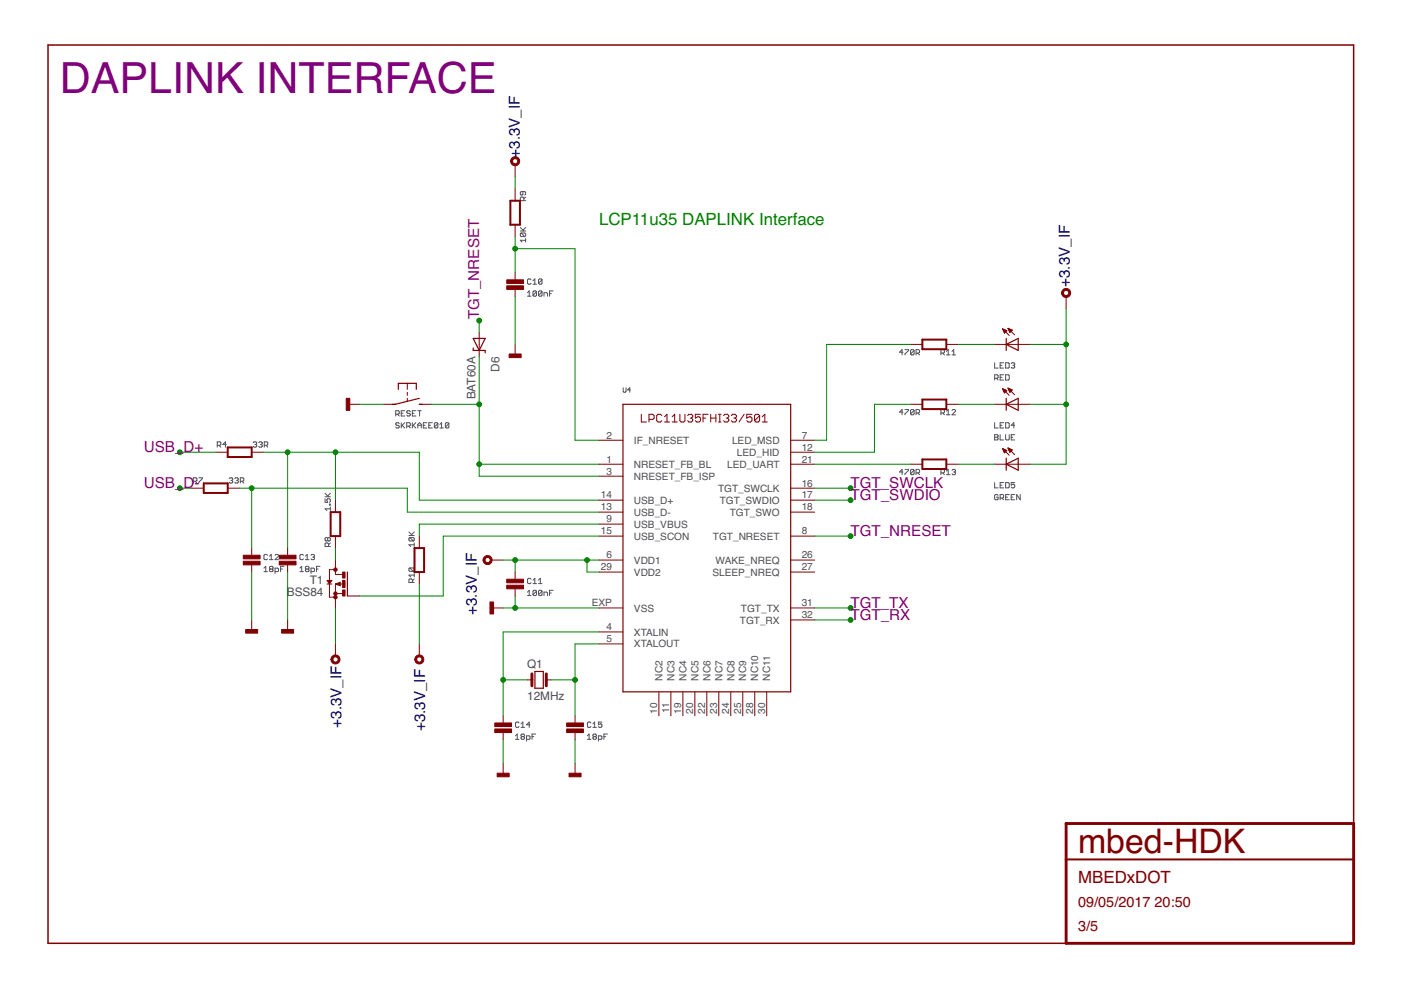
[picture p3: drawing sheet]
<svg xmlns="http://www.w3.org/2000/svg" width="297mm" height="210mm" viewBox="0 0 297 210" stroke-linecap="round" stroke-linejoin="round" font-family="sans-serif">
<g fill="none" stroke="#505050" stroke-width=".21">
<path d="M110.3 49h1.1M110.3 48.2l.8 .8M110.5 49.4h.8l.1 .2v.4l-.1 .2M110.5 49.4l-.2 .2v.4l.2 .2h.8M110.5 49.4l.8 .8M110.9 40.6v.6l-.2 .2-.4-.2v-.4l.2-.2h.8l.1 .2v.4l-.1 .2M111.1 42.5v-.5l-.2-.2h-.4l-.2 .2v.5h1.1M111.4 50.9h-1.1l.4 .4M111.4 50.6v.7M111.4 48.2l-.5 .6M111.4 41.8l-.3 .4M112.6 59.3l-.2-.2h-.4l-.2 .2v.8l.2 .2h.4l.2-.2"/>
<path d="M113 59.5l.4-.4v1.2M114.9 59.3l-.2-.2h-.3l-.2 .2v.8M114.9 59.3v.8l-.2 .2h-.3l-.2-.2M114.9 59.3l-.7 .8M111.8 62.1l.4-.4v1.1M111.8 62.8h.8M113 60.3h.7M113.7 61.9v.7l-.1 .2h-.4l-.2-.2M113.7 61.9l-.1-.2h-.4l-.2 .2v.7M113.7 61.9l-.7 .7M114.9 61.9l-.2-.2h-.3l-.2 .2v.7M114.9 61.9v.7l-.2 .2h-.3l-.2-.2"/>
<path d="M114.9 61.9l-.7 .7M115.3 62.8v-.7h.6l.2 .2v.5M116.5 62.3h.4M117.3 61.7h-.8v1.1M191.5 74.7h-.8l.6-.6v1.1M191.9 74.1h.7v.2l-.7 .8v.1M193.8 74.3l-.2-.2h-.4l-.1 .2v.8M193.8 74.3v.8l-.2 .1h-.4l-.1-.1M193.8 74.3l-.7 .8M194.2 74.9h.6l.2-.2v-.4l-.2-.2h-.6v1.1M194.6 74.9l.4 .3M199.5 74.9h.6l.1-.2-.1-.6h-.6v1.1"/>
<path d="M199.9 74.9l.3 .3M200.7 75.2h.7M200.7 74.5l.3-.4v1.1M201.8 75.2h.8M201.8 74.5l.4-.4v1.1M210.9 76.9v1.1h.7M212 77.5h.4M212.8 79.5h-.8v1.1h.8M212.8 76.9h-.8v1.1h.8M213.2 79.5h.6l.2 .2v.7l-.2 .2h-.6zM213.2 76.9h.6l.2 .2v.8l-.2 .1h-.6zM214.4 77.1l.2-.2h.3l.2 .2-.2 .4"/>
<path d="M214.8 77.5h.1M214.9 77.5l.2 .2-.2 .3h-.3l-.2-.1M46.1 94.4h.5l.2-.2v-.3l-.2-.2h-.5v1.1M46.4 94.4l.4 .4M48 94.2h-.8l.6-.5v1.1M53.7 93.9l.2-.2h.4l.1 .2-.1 .3M54.1 94.2h.2M54.3 94.2l.1 .2-.1 .4h-.4l-.2-.2M54.8 93.9l.2-.2h.4l.2 .2-.2 .3M55.2 94.2h.2M55.4 94.2l.2 .2-.2 .4h-.4l-.2-.2M56 94.4h.6l.2-.2v-.3l-.2-.2h-.6v1.1"/>
<path d="M56.4 94.4l.4 .4M83.9 87.8h.6l.1-.2v-.3l-.1-.2h-.6v1.1M84.3 87.8l.3 .4M84.6 89.8l-.1-.2h-.4l-.2 .2 .2 .4h.4l.1 .2v.2l-.1 .1h-.4l-.2-.1M85.1 89.6v1.1M85.1 87.6h.3M85.3 90.2l.5 .5M85.8 87.1h-.7v1.1h.7M85.8 89.6l-.7 .8M86.2 90.4h.6l.2-.2v-.4l-.2-.2h-.6v1.1M86.6 90.4l.4 .3M87 87.3l-.2-.2h-.4l-.2 .3 .2 .2h.4l.2 .4-.2 .2h-.4l-.2-.2"/>
<path d="M87.4 89.6v1.1M87.4 87.6h.4M87.6 90.2l.6 .5M88.2 87.1h-.8v1.1h.8M88.2 89.6l-.8 .8M88.6 90.2h.7M88.6 90.7v-.7l.4-.4 .3 .4v.7M88.6 87.1h.7M89 87.1v1.1M89.7 90.2h.4M90.5 89.6h-.8v1.1h.8M90.9 90.2h.4"/>
<path d="M91.7 89.6h-.8v1.1h.8M92.8 89.8l-.2-.2h-.3l-.2 .2v.8M92.8 89.8v.8l-.2 .1h-.3l-.2-.1M92.8 89.8l-.7 .8M93.3 90.7h.7M93.3 90l.3-.4v1.1M95.2 89.8l-.2-.2h-.4l-.2 .2v.8M95.2 89.8v.8l-.2 .1h-.4l-.2-.1M95.2 89.8l-.8 .8M132.1 82.2v.8l.2 .2h.3l.1-.2v-.8M133.7 82.7h-.6l.4-.5v1M191.5 87.4h-.8l.6-.6v1.1"/>
<path d="M191.9 86.8h.7v.2l-.7 .8v.1M191.9 99.5h.7v.2l-.7 .8v.1M193.8 87l-.2-.2h-.4l-.1 .2v.8M193.8 99.7l-.2-.2h-.4l-.1 .2v.8M193.8 87v.8l-.2 .1h-.4l-.1-.1M193.8 99.7v.8l-.2 .1h-.4l-.1-.1M193.8 87l-.7 .8M193.8 99.7l-.7 .8M194.2 87.6h.6l.2-.2v-.4l-.2-.2h-.6v1.1M194.6 87.6l.4 .3M199.5 87.6h.6l.1-.2-.1-.6h-.6v1.1M199.9 87.6l.3 .3"/>
<path d="M200.7 87.9h.7M200.7 87.2l.3-.4v1.1M200.7 99.9l.3-.4v1.1M201.8 87l.2-.2h.4l.2 .2-.8 .9h.8M201.8 99.7l.2-.2h.4l.2 .2-.2 .4M210.9 89.6v1.1h.7M210.9 80.2h.5l.2-.2v-.3l-.2-.2h-.5v1.1M210.9 92.2h.5l.2 .2-.2 .3 .2 .4-.2 .2h-.5zM210.9 92.7h.5M211.2 80.2l.4 .4M212 90.2h.4M212 92.2v1.1h.8"/>
<path d="M212 80h.4M212.8 89.6h-.8v1.1h.8M213.2 89.6h.6l.2 .2v.8l-.2 .1h-.6zM213.2 92.2v.9l.2 .2h.4l.2-.2v-.9M214.4 92.7h.4M215.1 90.2h-.7l.5-.6v1.1M215.1 92.2h-.7v1.1h.7M41 102h.6l.1-.1v-.4l-.1-.2h-.6v1.1M41.4 102l.3 .4M42.2 101.3h.7l-.7 1.1M48.6 101.5l.2-.2h.4l.1 .2-.1 .4M49 101.9h.2"/>
<path d="M49.2 101.9l.1 .1-.1 .4h-.4l-.2-.2M49.8 101.5l.2-.2h.3l.2 .2-.2 .4M50.1 101.9h.2M50.3 101.9l.2 .1-.2 .4h-.3l-.2-.2M50.9 102h.6l.2-.1v-.4l-.2-.2h-.6v1.1M51.3 102l.4 .4M56.7 117.7l-.2-.1h-.3l-.2 .1v.8l.2 .2h.3l.2-.2M57.1 118.7h.8M57.1 117.9l.4-.3v1.1M58.3 117.7l.2-.1h.4l.2 .1v.2l-.8 .8h.8M64.3 117.7l-.1-.1h-.4l-.2 .1v.8l.2 .2h.4l.1-.2M64.7 118.7h.8"/>
<path d="M64.7 117.9l.4-.3v1.1M65.9 117.7l.2-.1h.4l.2 .1-.2 .4M66.3 118.1h.2M66.5 118.1l.2 .2-.2 .4h-.4l-.2-.2M68.9 105.7v.8h.6l-.2-.4 .2-.4h.3l.2 .2v.4l-.2 .2M68.9 105.3h1.1M68.9 104.6l.8 .7M69.5 114.2l.2-.2 .3 .2v.3l-.2 .2-.3-.2M69.5 114.2l-.2-.2-.4 .2v.3l.2 .2 .4-.2M69.5 114.2v.3M69.7 115.9v-.6l-.2-.2h-.4l-.2 .2v.6h1.1M69.8 106.9h.2v.2h-.2z"/>
<path d="M70 107.9h-1.1l.4 .3M70 107.5v.7M70 104.6l-.5 .6M70 115.1l-.3 .4M86.7 113.5h1.1M86.7 112.8l.7 .7M86.9 114h.7l.2 .2v.3l-.2 .2M86.9 114l-.2 .2v.3l.2 .2h.7M86.9 114l.7 .7M87.8 115.5h-1.1l.4 .4M87.8 115.1v.8M87.8 112.8l-.6 .5"/>
<path d="M191.5 100.1h-.8l.6-.6v1.1M194.2 100.3h.6l.2-.2v-.4l-.2-.2h-.6v1.1M194.6 100.3l.4 .3M199.5 100.3h.6l.1-.2-.1-.6h-.6v1.1M199.9 100.3l.3 .3M200.7 100.6h.7M202.2 100.1h.2M202.4 100.1l.2 .2-.2 .3h-.4l-.2-.1M210.9 102.3v1.1h.7M211.6 105l-.2-.1-.5 .1v.8l.5 .2 .2-.2v-.4h-.4M212 105.6h.6l.2-.2v-.4l-.2-.1h-.6v1.1M212 102.9h.4"/>
<path d="M212.4 105.6l.4 .4M212.8 102.3h-.8v1.1h.8M213.2 102.3h.6l.2 .2v.8l-.2 .1h-.6zM213.2 105.4h.4M214 104.9h-.8v1.1h.8M214.4 105.4h.4M215.1 102.3h-.7v.6l.4-.2 .3 .2v.4l-.2 .1h-.3l-.2-.1M215.1 104.9h-.7v1.1h.7M216.3 104.9v1.1l-.7-1.1v1.1M56 120.5l.3-.4v1.1M56 121.2h.7M57.3 120.6l-.2 .2 .2 .4h.4l.2-.2-.2-.4"/>
<path d="M57.3 120.6l-.2-.1 .2-.4h.4l.2 .2-.2 .3M57.3 120.6h.4M58.3 121.2h.6l.2-.2v-.4l-.2-.1h-.6v1.1M59.5 120.6h.4M60.2 120.1h-.7v1.1M63.6 121.2h.7M63.6 120.5l.4-.4v1.1M64.9 120.6l-.2-.1 .2-.4h.4l.2 .2-.2 .3M64.9 120.6l-.2 .2 .2 .4h.4l.2-.2-.2-.4M64.9 120.6h.4M65.9 121.2h.6l.2-.2v-.4l-.2-.1h-.6v1.1M67.1 120.6h.4"/>
<path d="M67.8 120.1h-.7v1.1M86.9 120.4h.7l.2 .2v.4l-.2 .2M86.9 120.4l-.2 .2v.4l.2 .2h.7M86.9 120.4l.7 .8M87.4 123.5v-.6l-.2-.2h-.3l-.2 .2v.6h1.1M87.8 121.6v.7M87.8 122.7l-.4 .4M87.8 121.9h-1.1l.4 .4M111.8 125.5l.4-.3v1.1M111.8 126.3h.8M112.6 122.8l-.2-.2h-.4l-.2 .2v.7l.2 .2h.4l.2-.2M113 123.7h.7"/>
<path d="M113 123l.4-.4v1.1M113.7 125.3v.8l-.1 .2h-.4l-.2-.2M113.7 125.3l-.1-.1h-.4l-.2 .1v.8M113.7 125.3l-.7 .8M114.2 123.7h.7M114.2 123l.4-.4v1.1M114.9 125.3v.8l-.2 .2h-.3l-.2-.2M114.9 125.3l-.2-.1h-.3l-.2 .1v.8M114.9 125.3l-.7 .8M115.3 126.3v-.8h.6l.2 .2v.6M116.5 125.7h.4M117.3 125.2h-.8v1.1"/>
<path d="M109.3 156l.4-.4v1.2M109.3 156.8h.7M110 153.3l-.1-.2h-.4l-.2 .2v.7l.2 .2h.4l.1-.2M110.5 154.2h.7M110.5 153.5l.3-.4v1.1M110.7 156.2l-.2 .2 .2 .4h.3l.2-.2-.2-.4M110.7 156.2l-.2-.2 .2-.4h.3l.2 .2-.2 .4M110.7 156.2h.3M111.6 156.8h.6l.2-.2v-.4l-.2-.2h-.6v1.1M112.4 153.7h-.8l.6-.6v1.1M112.8 156.2h.4M113.6 155.6h-.8v1.2"/>
<path d="M124.5 156.8h.8M124.5 156l.4-.4v1.2M125.3 153.3l-.2-.2h-.4l-.2 .2v.7l.2 .2h.4l.2-.2M125.7 154.2h.7M125.7 153.5l.4-.4v1.1M125.9 156.2l-.2-.2 .2-.4h.4l.1 .2-.1 .4M125.9 156.2l-.2 .2 .2 .4h.4l.1-.2-.1-.4M125.9 156.2h.4M126.9 156.8h.5l.2-.2v-.4l-.2-.2h-.5v1.1M127.6 153.1h-.7v.6l.4-.2 .3 .2-.2 .5h-.3l-.2-.2M128 156.2h.4M128.8 155.6h-.8v1.2"/>
</g>
<path d="M287 174.6v-165.1h-276.8v190.5h215.8" fill="none" stroke="#800000" stroke-width=".32"/>
<path d="M112.8 142.9v2.5M115.8 142.9v2.5M226 174.6h61v25.4h-61z" fill="none" stroke="#800000" stroke-width=".61"/>
<path d="M108.2 42.6h2v5h-2zM195.6 72h5v2h-5zM48.3 94.9h5.1v2h-5.1zM195.6 84.7h5v2h-5zM195.6 97.4h5v2h-5zM43.2 102.5h5.1v2h-5.1zM70.1 108.6h2v5.1h-2zM87.9 116.2h2v5.1h-2zM226 182.2h61" fill="none" stroke="#800000" stroke-width=".42"/>
<g fill="#800000" stroke="#800000" stroke-width=".21">
<path d="M107.9 75.1h2.6v.7h-2.6z"/>
<path d="M103.9 127.6h.7v2.6h-.7z"/>
<path d="M52.1 133.5h2.5v.7h-2.5z"/>
<path d="M59.7 133.5h2.6v.7h-2.6z"/>
<path d="M73.4 84.5h.8v2.5h-.8z"/>
<path d="M105.4 163.9h2.5v.8h-2.5z"/>
<path d="M120.6 163.9h2.6v.8h-2.6z"/>
<path d="M51.6 117.7h3.5v.8h-3.5z"/>
<path d="M51.6 119h3.5v.8h-3.5z"/>
<path d="M59.2 117.7h3.6v.8h-3.6z"/>
<path d="M59.2 119h3.6v.8h-3.6z"/>
<path d="M107.4 122.8h3.6v.8h-3.6z"/>
<path d="M107.4 124.1h3.6v.7h-3.6z"/>
<path d="M104.9 153.3h3.6v.8h-3.6z"/>
<path d="M104.9 154.6h3.6v.7h-3.6z"/>
<path d="M120.1 153.3h3.6v.8h-3.6z"/>
<path d="M120.1 154.6h3.6v.7h-3.6z"/>
<path d="M107.4 59.3h3.6v.8h-3.6z"/>
<path d="M107.4 60.6h3.6v.8h-3.6z"/>
<path d="M72.6 121.3h.6v1.3h-.6z"/>
<path d="M72.6 125.1h.6v1.3h-.6z"/>
<path d="M72.6 123.1h.6v1.5h-.6z"/>
</g>
<g fill="none" stroke="#800000" stroke-width=".21">
<path d="M109.2 34.9v2.6M109.2 40v2.6M109.2 47.6v2.6M109.2 57.8v1.5M101.6 70.5v5.1M109.2 61.4v1.5M109.2 73v2.6M193 73h2.6M200.6 73h2.6M210.8 73h7.6M212.6 69.7l1.4 1.4M212.6 69.7h.1"/>
<path d="M212.6 69.7l.9 .4M212.6 69.7l.4 .9 .5-.5M212.6 69.9h.3M212.7 70h.5M212.7 70.1h.7M212.8 70.2h.6M212.9 70.3h.3M212.9 70.5h.2M212.9 70.6h.1M213.7 69.6l1.4 1.4M213.7 69.6l.9 .4M213.7 69.6l.4 .9 .5-.5"/>
<path d="M213.7 69.6h.1M213.8 69.7h.2M213.8 69.9h.5M213.9 70h.7M213.9 70.1h.6M214 70.2h.4M214 70.3h.2M214.1 70.5h.1M226 62.9v2.5M45.7 95.9h2.6M53.4 95.9h2.5M73.7 85.7h2.5"/>
<path d="M81.3 85.7h2.5M86.4 81.3v1.2M86.4 83.2v.6M86.4 84.5v.6M88.9 85.7h2.5M127 93.3h5.1M127 98.4h5.1M136 87.8v1.7h1.1M137.6 88.9h.8l.3-.3v-.5l-.3-.3h-.8v1.7M140.3 88.1l-.2-.3h-.6l-.3 .3v1.1l.3 .3h.6l.2-.3M140.9 89.5h1.1M140.9 88.4l.5-.6v1.7"/>
<path d="M142.5 89.5h1.1M142.5 88.4l.5-.6v1.7M144.1 87.8v1.4l.3 .3h.6l.2-.3v-1.4M145.8 88.1l.2-.3h.6l.3 .3v.3l-.3 .2M146.3 88.6h.3M146.6 88.6l.3 .3v.3l-.3 .3h-.6l-.2-.3M148.5 87.8h-1.1v.8l.6-.2h.2l.3 .2v.6l-.3 .3h-.5l-.3-.3M149.1 88.6h.5M150.1 87.8h-1v1.7M150.7 88.6h1.1M150.7 87.8v1.7M151.8 87.8v1.7"/>
<path d="M152.3 89.5h.6M152.3 87.8h.6M152.6 87.8v1.7M153.4 88.1l.3-.3h.5l.3 .3v.3l-.3 .2M154 88.6h.2M154.2 88.6l.3 .3v.3l-.3 .3h-.5l-.3-.3M155.1 88.1l.2-.3h.6l.2 .3v.3l-.2 .2M155.6 88.6h.3M155.9 88.6l.2 .3v.3l-.2 .3h-.6l-.2-.3M157.8 87.8l-1.1 1.7M159.4 87.8h-1.1v.8l.6-.2h.3l.2 .2v.6l-.2 .3h-.6l-.3-.3M161.1 88.1v1.1l-.3 .3h-.5l-.3-.3"/>
<path d="M161.1 88.1l-.3-.3h-.5l-.3 .3v1.1M161.1 88.1l-1.1 1.1M161.6 89.5h1.1M161.6 88.4l.6-.6v1.7M167.6 93.3h5.1M167.6 95.9h5.1M167.6 98.4h5.1M193 98.4h2.6M193 85.7h2.6M200.6 98.4h2.6M200.6 85.7h2.6M210.8 98.4h7.6"/>
<path d="M210.8 85.7h7.6M212.6 82.4l1.4 1.4M212.6 82.4l.9 .4-.5 .5zM212.6 95.1l1.4 1.4M212.6 95.1l.9 .4-.5 .5zM212.6 82.5h.2M212.6 95.2h.1M212.7 95.3h.3M212.7 82.7h.4M212.7 95.4h.6M212.7 82.8h.7M212.8 95.5h.6"/>
<path d="M212.8 82.9h.6M212.8 95.7h.5M212.8 83h.5M212.9 83.1h.2M212.9 95.8h.3M212.9 95.9h.2M212.9 83.2h.1M213.7 82.3l1.4 1.4M213.7 82.3l.9 .4-.5 .5zM213.7 95l1.4 1.4M213.7 95l.9 .4-.5 .5zM213.8 82.4h.2"/>
<path d="M213.8 95.1h.1M213.8 95.2h.4M213.8 82.5h.4M213.9 82.7h.6M213.9 95.3h.5M213.9 95.4h.7M213.9 82.8h.6M214 95.5h.4M214 82.9h.4M214 95.7h.3M214 83h.3M214.1 95.8h.1"/>
<path d="M214.1 83.1h.1M40.7 103.5h2.5M48.3 103.5h2.5M53.4 116.2v1.5M53.4 119.8v1.5M61 116.2v1.5M61 119.8v1.5M71.1 106v2.6M71.1 113.7v2.5M71.1 118.7v3.1h1.5M88.9 113.7v2.5M104.1 118.7h2.6"/>
<path d="M127 101h5.1M127 113.7h5.1M127 106h5.1M127 108.6h5.1M127 111.1h5.1M127 118.7h5.1M167.6 113.7h5.1M167.6 103.5h5.1M167.6 106h5.1M167.6 108.6h5.1M167.6 118.7h5.1M53.4 131.4v2.6"/>
<path d="M61 131.4v2.6M69.3 123.8h1.1M69.3 123.1h1.1l-.6 .7zM71.1 123.8v5.1M71.1 136.5v2.6M71.1 123.8l1-.4v.8zM71.1 123.8h1.5M71.1 120.8h-1.3v5.8h1.3M71.1 125.9h1.5M73.7 126.4h2.5M88.9 121.3v2.5M88.9 136.5v2.6"/>
<path d="M104.1 128.9h2.6M109.2 121.3v1.5M109.2 124.8v1.6M127 128.9h5.1M127 121.3h5.1M127 134h5.1M127 136.5h5.1M167.6 128.9h5.1M167.6 121.3h5.1M167.6 131.4h5.1M106.7 151.8v1.5M106.7 155.3v1.5"/>
<path d="M111.8 144.1h1M115.8 144.1h1M121.9 151.8v1.5M121.9 155.3v1.5M139.7 146.7v5.1M142.2 146.7v5.1M144.8 146.7v5.1M147.3 146.7v5.1M149.9 146.7v5.1M152.4 146.7v5.1M154.9 146.7v5.1M157.5 146.7v5.1"/>
<path d="M160 146.7v5.1M162.6 146.7v5.1M106.7 161.9v2.5M121.9 161.9v2.5"/>
</g>
<g fill="#800000" stroke="#800000" stroke-width=".21">
<path d="M108.5 33.6a.96 .96 0 0 1 1.5 0 .96 .96 0 0 1-.5 1.5 .96 .96 0 0 1-1.2-.9h.4a.56 .56 0 0 1 .8-.5 .56 .56 0 0 1 .1 .9 .56 .56 0 0 1-.9-.2v-.2h-.4z" fill-rule="evenodd"/>
<path d="M70.4 139.2a.96 .96 0 0 1 1.5 0 .96 .96 0 0 1-.5 1.5 .96 .96 0 0 1-1.2-.9h.4a.56 .56 0 0 1 .7-.6 .56 .56 0 0 1 .2 1 .56 .56 0 0 1-.9-.2v-.2h-.4z" fill-rule="evenodd"/>
<path d="M225.3 61.5a.96 .96 0 0 1 1.5 0 .96 .96 0 0 1-.4 1.5 .96 .96 0 0 1-1.3-.9h.4a.56 .56 0 0 1 .8-.5 .56 .56 0 0 1 .1 1 .56 .56 0 0 1-.9-.3v-.2h-.4z" fill-rule="evenodd"/>
<path d="M88.1 139.2a.96 .96 0 0 1 1.6 0 .96 .96 0 0 1-.5 1.5 .96 .96 0 0 1-1.3-.9h.4a.56 .56 0 0 1 .8-.5 .56 .56 0 0 1 .2 1 .56 .56 0 0 1-.9-.3l-.1-.2h-.4z" fill-rule="evenodd"/>
<path d="M102.6 118.2a.96 .96 0 0 1 1.6 0 .96 .96 0 0 1-.5 1.4 .96 .96 0 0 1-1.3-.9h.4a.56 .56 0 0 1 .8-.4 .56 .56 0 0 1 .1 .9 .56 .56 0 0 1-.9-.3v-.2h-.4z" fill-rule="evenodd"/>
<circle cx="71.1" cy="126.6" r=".36"/>
<circle cx="71.1" cy="125.9" r=".36"/>
<circle cx="71.1" cy="120.8" r=".36"/>
</g>
<g fill="none" stroke="#800000" stroke-width=".25">
<path d="M100.3 71.8h2.6l-1.3 2.5zM100.3 73.8v.5h2.6v.5M213.3 73l2.6-1.2v2.5zM213.3 71.8v2.5M84.5 82.5v-1.2h3.8v1.2M88.9 84.5l-5.1 1.2h-.6M88.9 85.7h.6M132.1 85.7h35.5v61h-35.5zM213.3 84.5v2.5M213.3 97.2v2.5M213.3 85.7l2.6-1.2v2.5zM213.3 98.4l2.6-1.2v2.5z"/>
<path d="M69.6 123.2h.5l-.3 .4zM71.5 123.8l.5-.1v.3l-.4-.2M73.7 121.3v5.1M113.4 142.4h1.8v3.5h-1.8z"/>
</g>
<g fill="none" stroke="#008000" stroke-width=".21">
<path d="M109.2 37.5v2.5M109.2 50.2v7.6M109.2 52.7h12.7v40.6h5.1M101.6 68v2.5M101.6 75.6v25.4h25.4M109.2 62.9v10.1M193 73h-17.7v20.3h-2.6M203.2 73h7.6M218.4 73h7.6M226 65.4v33h-7.6M38.1 95.9h7.6M55.9 95.9h33v10.1h38.1"/>
<path d="M61 95.9v20.3M71.1 95.9v10.1M76.2 85.7h5.1M91.4 85.7h10.2M101.6 98.4h25.4M172.7 98.4h20.3M193 85.7h-7.6v10.2h-12.7M203.2 85.7h7.6M203.2 98.4h7.6M218.4 85.7h7.6M38.1 103.5h2.6M50.8 103.5h35.6v5.1h40.6"/>
<path d="M53.4 103.5v12.7M71.1 116.2v2.5M106.7 118.7h20.3M109.2 118.7v2.6M124.5 118.7v2.6h2.5M127 111.1h-38.1v2.6M127 113.7h-33v12.7h-17.8M172.7 106h7.6M172.7 103.5h7.6M172.7 113.7h7.6M53.4 121.3v10.1M61 121.3v10.1"/>
<path d="M71.1 128.9v7.6M88.9 123.8v12.7M106.7 128.9h20.3M109.2 126.4v2.5M127 134h-20.3v17.8M127 136.5h-5.1v15.3M172.7 128.9h7.6M172.7 131.4h7.6M106.7 156.8v5.1M106.7 144.1h5.1M116.8 144.1h5.1M121.9 156.8v5.1"/>
</g>
<g fill="#008000" stroke="#008000" stroke-width=".21">
<circle cx="61" cy="95.9" r=".51"/>
<circle cx="71.1" cy="95.9" r=".51"/>
<circle cx="53.4" cy="103.5" r=".51"/>
<circle cx="109.2" cy="128.9" r=".51"/>
<circle cx="109.2" cy="52.7" r=".51"/>
<circle cx="226" cy="73" r=".51"/>
<circle cx="226" cy="85.7" r=".51"/>
<circle cx="124.5" cy="118.7" r=".51"/>
<circle cx="109.2" cy="118.7" r=".51"/>
<circle cx="121.9" cy="144.1" r=".51"/>
<circle cx="106.7" cy="144.1" r=".51"/>
<circle cx="180.3" cy="131.4" r=".51"/>
<circle cx="101.6" cy="98.4" r=".51"/>
<circle cx="101.6" cy="85.7" r=".51"/>
<circle cx="38.1" cy="103.5" r=".51"/>
<circle cx="38.1" cy="95.9" r=".51"/>
<circle cx="180.3" cy="103.5" r=".51"/>
<circle cx="180.3" cy="106" r=".51"/>
<circle cx="180.3" cy="128.9" r=".51"/>
<circle cx="180.3" cy="113.7" r=".51"/>
<circle cx="101.6" cy="68" r=".51"/>
</g>
<text font-size="9.1" fill="#800080" x="12.7" y="19.7">DAPLINK INTERFACE</text>
<text font-size="7.2" fill="#800000" x="228.6" y="181">mbed-HDK</text>
<text font-size="3.6" fill="#008000" x="127" y="47.6">LCP11u35 DAPLINK Interface</text>
<text font-size="3.6" fill="#800000" x="228.6" y="187.3">MBEDxDOT</text>
<g font-size="3.2" fill="#000080">
<text x="110.2" y="33.4" transform="rotate(-90 110.2 33.4)">+3.3V_IF</text>
<text x="226.8" y="60.8" transform="rotate(-90 226.8 60.8)">+3.3V_IF</text>
<text x="101.1" y="130.4" transform="rotate(-90 101.1 130.4)">+3.3V_IF</text>
<text x="72.4" y="154.3" transform="rotate(-90 72.4 154.3)">+3.3V_IF</text>
<text x="90.2" y="155" transform="rotate(-90 90.2 155)">+3.3V_IF</text>
</g>
<g font-size="3.2" fill="#800080">
<text x="101.6" y="67.7" transform="rotate(-90 101.6 67.7)">TGT_NRESET</text>
<text x="30.5" y="95.9">USB_D+</text>
<text x="30.5" y="103.5">USB_D-</text>
<text x="180.3" y="103.5">TGT_SWCLK</text>
<text x="180.3" y="106">TGT_SWDIO</text>
<text x="180.3" y="113.7">TGT_NRESET</text>
<text x="180.3" y="131.4">TGT_RX</text>
<text x="180.3" y="128.9">TGT_TX</text>
</g>
<g font-size="3.1" fill="#800000">
<text x="228.6" y="192.4">09/05/2017</text>
<text x="228.6" y="197.5">3/5</text>
<text x="244.8" y="192.4">20:50</text>
</g>
<g font-size="2.5" fill="#505050">
<text x="105.9" y="78.8" transform="rotate(-90 105.9 78.8)">D6</text>
<text x="100.8" y="84.7" transform="rotate(-90 100.8 84.7)">BAT60A</text>
<text x="65.7" y="123.8">T1</text>
<text x="60.8" y="126.4">BSS84</text>
<text x="111.8" y="141.6">Q1</text>
<text x="111.8" y="148.5">12MHz</text>
</g>
<g font-size="2.1" fill="#505050">
<text x="128.6" y="93">2</text>
<text x="134.4" y="94.1">IF_NRESET</text>
<text x="155.2" y="94.1">LED_MSD</text>
<text x="170" y="95.5">12</text>
<text x="170" y="93">7</text>
<text x="128.6" y="98.1">1</text>
<text x="128.6" y="100.6">3</text>
<text x="134.4" y="99.2">NRESET_FB_BL</text>
<text x="134.4" y="101.7">NRESET_FB_ISP</text>
<text x="154.2" y="99.2">LED_UART</text>
<text x="156.3" y="96.7">LED_HID</text>
<text x="170" y="98.1">21</text>
<text x="127.4" y="105.7">14</text>
<text x="134.4" y="106.8">USB_D+</text>
<text x="152.2" y="104.3">TGT_SWCLK</text>
<text x="152.6" y="106.8">TGT_SWDIO</text>
<text x="170" y="103.2">16</text>
<text x="170" y="105.7">17</text>
<text x="127.4" y="108.2">13</text>
<text x="127.4" y="113.3">15</text>
<text x="128.6" y="110.8">9</text>
<text x="134.4" y="109.3">USB_D-</text>
<text x="134.4" y="111.9">USB_VBUS</text>
<text x="154.7" y="109.3">TGT_SWO</text>
<text x="170" y="113.3">8</text>
<text x="170" y="108.2">18</text>
<text x="128.6" y="118.4">6</text>
<text x="134.4" y="114.4">USB_SCON</text>
<text x="134.4" y="119.5">VDD1</text>
<text x="151.2" y="114.4">TGT_NRESET</text>
<text x="151.7" y="119.5">WAKE_NREQ</text>
<text x="170" y="118.4">26</text>
<text x="127.4" y="120.9">29</text>
<text x="134.4" y="122">VDD2</text>
<text x="151" y="122">SLEEP_NREQ</text>
<text x="170" y="120.9">27</text>
<text x="125.5" y="128.5">EXP</text>
<text x="134.4" y="129.7">VSS</text>
<text x="157.1" y="129.7">TGT_TX</text>
<text x="170" y="131.1">32</text>
<text x="170" y="128.5">31</text>
<text x="128.6" y="133.6">4</text>
<text x="128.6" y="136.2">5</text>
<text x="134.4" y="134.7">XTALIN</text>
<text x="134.4" y="137.3">XTALOUT</text>
<text x="156.9" y="132.2">TGT_RX</text>
<text x="140.5" y="144.3" transform="rotate(-90 140.5 144.3)">NC2</text>
<text x="143" y="144.3" transform="rotate(-90 143 144.3)">NC3</text>
<text x="145.5" y="144.3" transform="rotate(-90 145.5 144.3)">NC4</text>
<text x="148.1" y="144.3" transform="rotate(-90 148.1 144.3)">NC5</text>
<text x="150.6" y="144.3" transform="rotate(-90 150.6 144.3)">NC6</text>
<text x="153.2" y="144.3" transform="rotate(-90 153.2 144.3)">NC7</text>
<text x="155.7" y="144.3" transform="rotate(-90 155.7 144.3)">NC8</text>
<text x="158.2" y="144.3" transform="rotate(-90 158.2 144.3)">NC9</text>
<text x="160.8" y="144.3" transform="rotate(-90 160.8 144.3)">NC10</text>
<text x="163.3" y="144.3" transform="rotate(-90 163.3 144.3)">NC11</text>
<text x="139.3" y="151.4" transform="rotate(-90 139.3 151.4)">10</text>
<text x="141.9" y="151.2" transform="rotate(-90 141.9 151.2)">11</text>
<text x="144.4" y="151.4" transform="rotate(-90 144.4 151.4)">19</text>
<text x="147" y="151.4" transform="rotate(-90 147 151.4)">20</text>
<text x="149.5" y="151.4" transform="rotate(-90 149.5 151.4)">22</text>
<text x="152" y="151.4" transform="rotate(-90 152 151.4)">23</text>
<text x="154.6" y="151.4" transform="rotate(-90 154.6 151.4)">24</text>
<text x="157.1" y="151.4" transform="rotate(-90 157.1 151.4)">25</text>
<text x="159.7" y="151.4" transform="rotate(-90 159.7 151.4)">28</text>
<text x="162.2" y="151.4" transform="rotate(-90 162.2 151.4)">30</text>
</g>
</svg>
